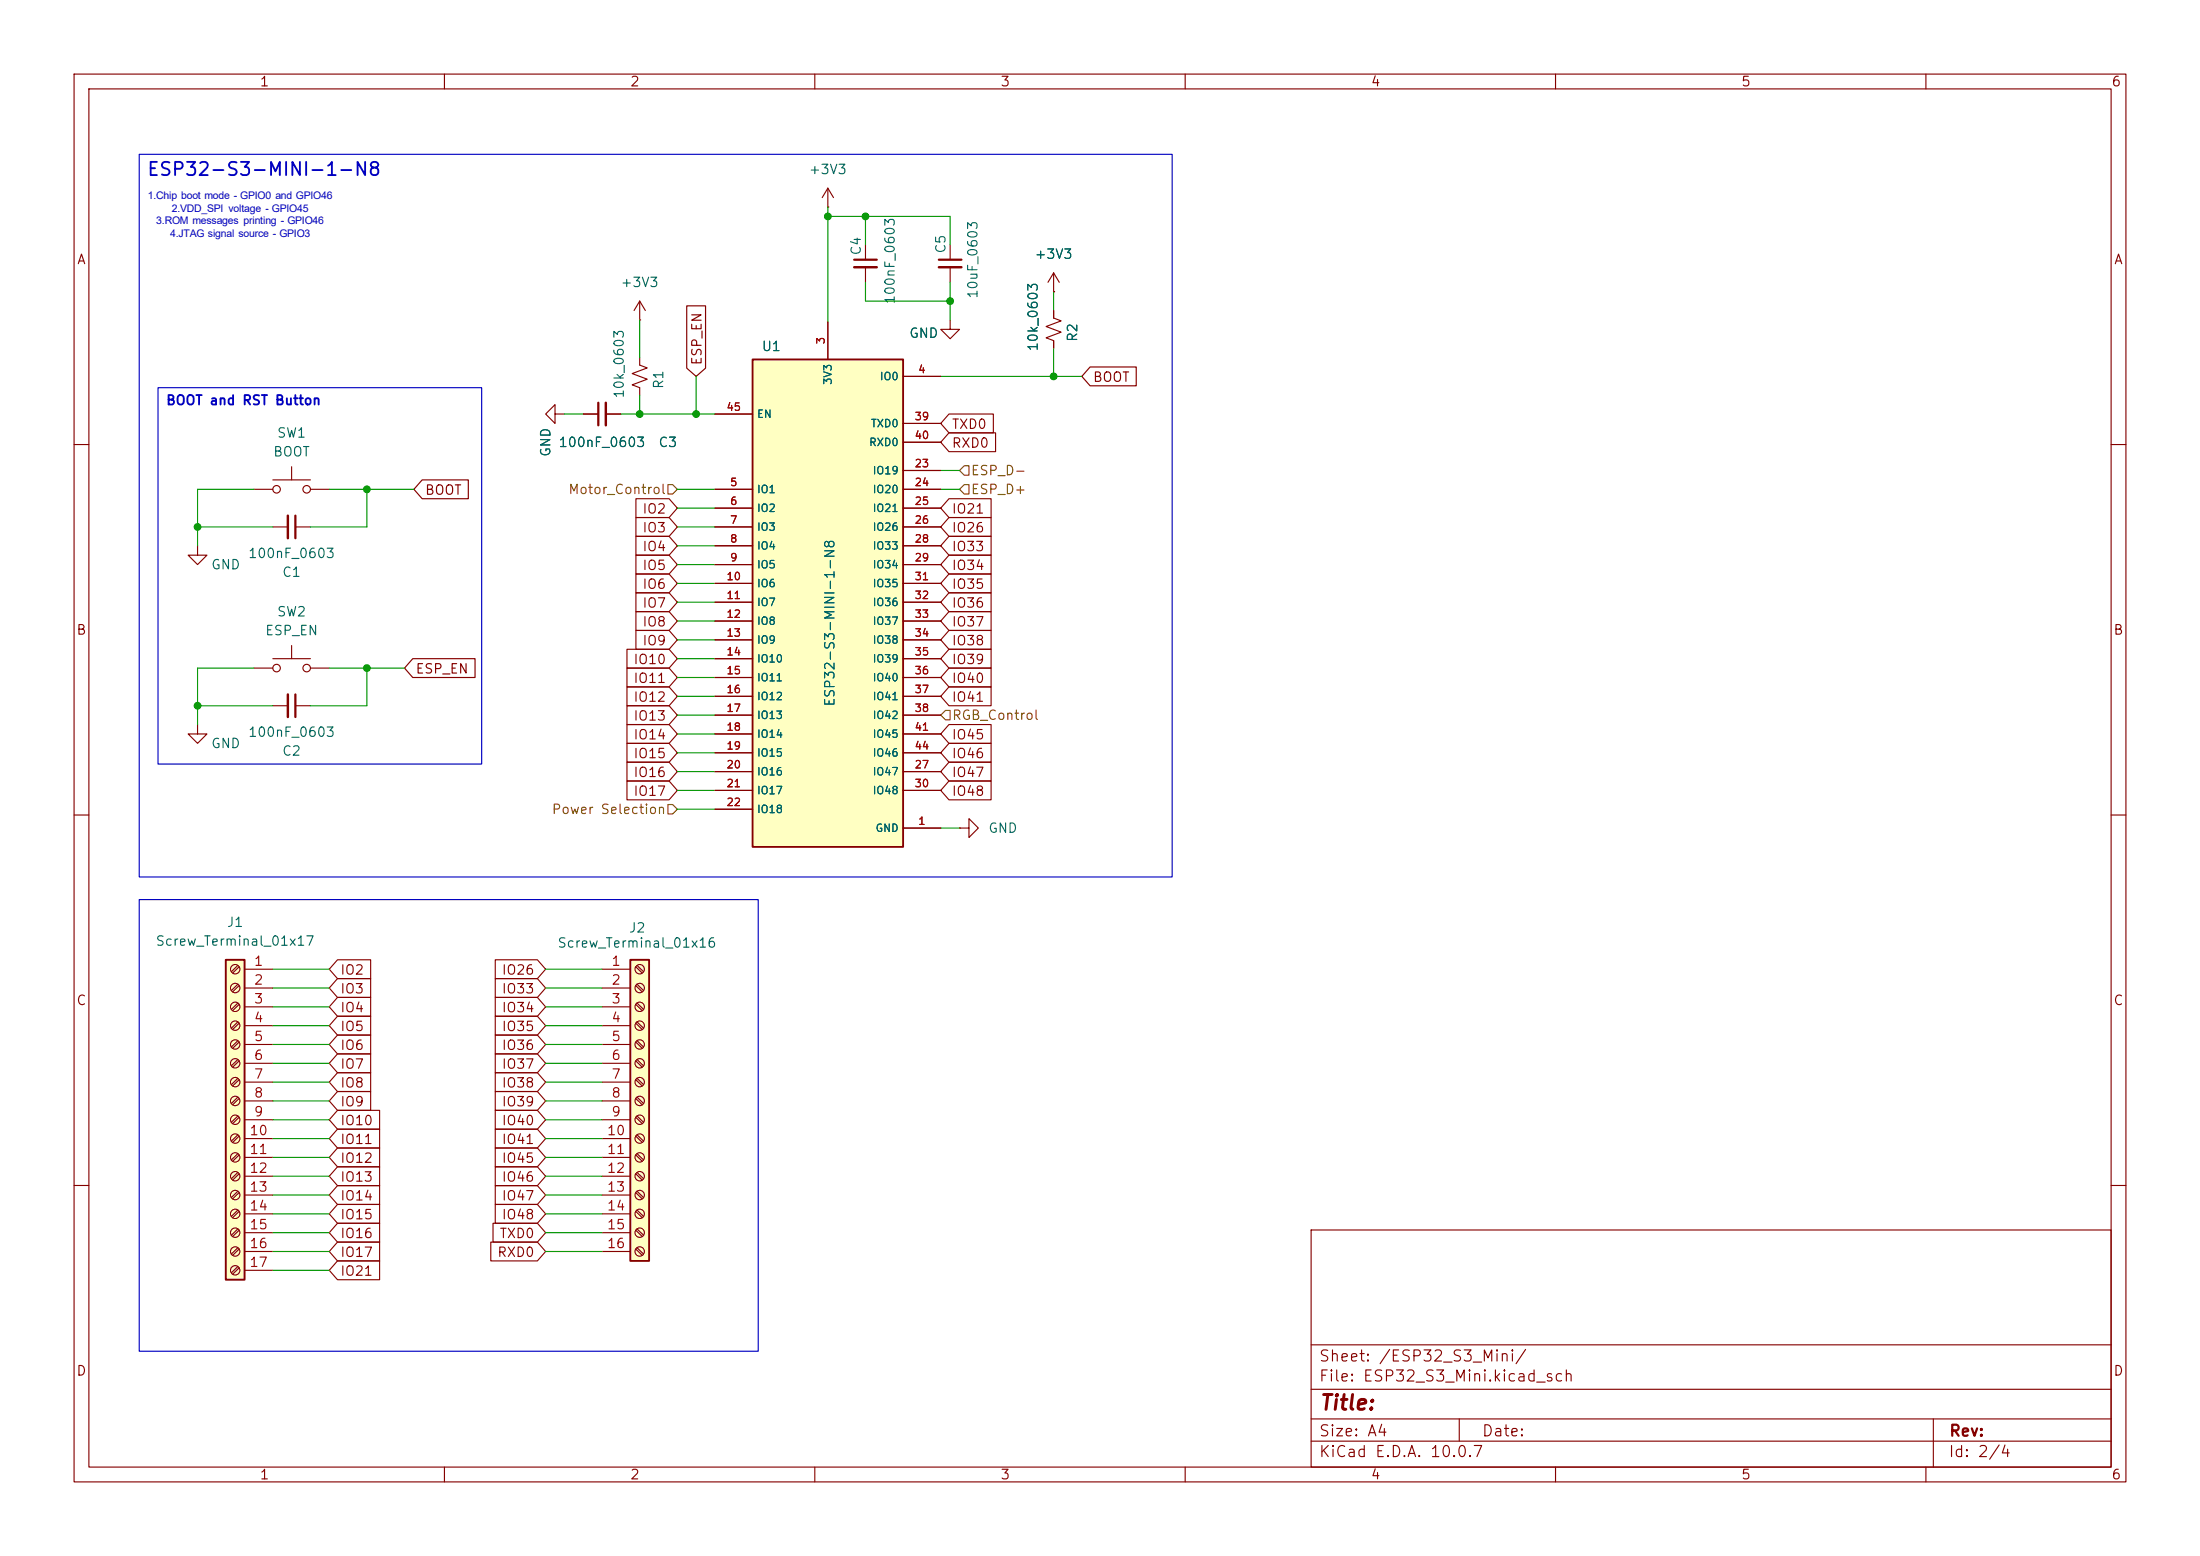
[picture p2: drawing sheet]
<svg xmlns="http://www.w3.org/2000/svg" width="297mm" height="210mm" viewBox="0 0 297 210" stroke-linecap="round" stroke-linejoin="round" font-family="sans-serif">
<g fill="none" stroke="#840000" stroke-width=".15">
<path d="M10 10h277v190h-277zM12 12h273v186h-273zM60 10v2M110 10v2M160 10v2M210 10v2M260 10v2M111.8 27.9h.1M111.8 25.4l-.8 1.3M111.8 25.4l.7 1.3M111.8 25.4v2.5M116.8 33v2.1"/>
<path d="M116.8 36.1v2M128.3 33v2.1M128.3 36.1v2M142.2 39.4h.1M142.2 36.8v2.6M142.2 36.8l-.7 1.3M142.2 36.8l.8 1.3M74.9 55.9v-1.3l-1.2 1.3 1.2 1.3v-1.3h1.3M78.7 55.9h2.1M81.8 55.9h2M86.4 43.2h.1M86.4 48.3v1l1 .4-2.1 .7 2.1 .8-2.1 .7 1.1 .4v1"/>
<path d="M86.4 40.6l-.8 1.3M86.4 40.6l.7 1.3M86.4 40.6v2.6M128.3 43.2v1.3h1.2l-1.2 1.2-1.3-1.2h1.3M142.2 41.9v1l1.1 .4-2.1 .8 2.1 .7-2.1 .8 1 .4v1M10 60h2M34.3 66h2.5M36.8 64.8h5.1M36.8 71.1h2.1M39.4 63v1.8M39.9 71.1h2M41.9 66h2.5"/>
<path d="M285 60h2M34.3 90.2h2.5M36.8 88.9h5.1M39.4 87.1v1.8M41.9 90.2h2.5M10 110h2M129.5 111.8h1.3v-1.3l1.3 1.3-1.3 1.2v-1.2M129.5 111.8h.1M285 110h2M10 160h2M177 166h108v32h-108zM285 160h2"/>
<path d="M60 198v2M110 198v2M160 198v2M177 194.5h108M177 191.5h108M177 187.5h108M177 181.5h108M197 191.5v3M210 198v2M260 198v2M261 191.5v6.5"/>
<circle cx="37.3" cy="66" r=".51"/>
<circle cx="41.4" cy="66" r=".51"/>
<circle cx="37.3" cy="90.2" r=".51"/>
<circle cx="41.4" cy="90.2" r=".51"/>
</g>
<path d="M115.3 35.1h3.1M126.7 35.1h3.1M80.8 54.4v3M39.9 69.6v3" fill="none" stroke="#840000" stroke-width=".3"/>
<path d="M115.3 36.1h3.1M126.7 36.1h3.1M81.8 54.4v3M38.9 69.6v3" fill="none" stroke="#840000" stroke-width=".33"/>
<path d="M30.5 129.5h2.5v43.2h-2.5z" fill="#ffffc2"/>
<path d="M30.5 129.5h2.5v43.2h-2.5z" fill="none" stroke="#840000" stroke-width=".25"/>
<g fill="none" stroke="#840000" stroke-width=".15">
<path d="M32.1 130.3l-.9 .8M32.1 132.8l-.9 .9M32.1 135.4l-.9 .8M32.1 137.9l-.9 .9M32.3 130.5l-.9 .8M32.3 133l-.9 .9M32.3 135.6l-.9 .8M32.3 138.1l-.9 .8M33 130.8h3.8M33 133.4h3.8M33 135.9h3.8M33 138.4h3.8"/>
<path d="M32.1 140.5l-.9 .8M32.1 143l-.9 .8M32.1 145.5l-.9 .9M32.1 148.1l-.9 .8M32.1 150.6l-.9 .9M32.1 153.2l-.9 .8M32.1 155.7l-.9 .8M32.1 158.2l-.9 .9M32.3 140.6l-.9 .9M32.3 143.2l-.9 .8M32.3 145.7l-.9 .9M32.3 148.3l-.9 .8"/>
<path d="M32.3 150.8l-.9 .8M32.3 153.3l-.9 .9M32.3 155.9l-.9 .8M32.3 158.4l-.9 .9M33 141h3.8M33 143.5h3.8M33 146.1h3.8M33 148.6h3.8M33 151.1h3.8M33 153.7h3.8M33 156.2h3.8M33 158.8h3.8"/>
<path d="M32.1 160.8l-.9 .8M32.1 163.3l-.9 .9M32.1 165.9l-.9 .8M32.1 168.4l-.9 .8M32.1 170.9l-.9 .9M32.3 161l-.9 .8M32.3 163.5l-.9 .8M32.3 166l-.9 .9M32.3 168.6l-.9 .8M32.3 171.1l-.9 .9M33 161.3h3.8M33 163.8h3.8"/>
<path d="M33 166.4h3.8M33 168.9h3.8M33 171.5h3.8"/>
<circle cx="31.7" cy="135.9" r=".63"/>
<circle cx="31.7" cy="133.3" r=".63"/>
<circle cx="31.7" cy="130.8" r=".63"/>
<circle cx="31.7" cy="138.4" r=".63"/>
<circle cx="31.7" cy="151.1" r=".63"/>
<circle cx="31.7" cy="141" r=".63"/>
<circle cx="31.7" cy="153.7" r=".63"/>
<circle cx="31.7" cy="148.6" r=".63"/>
<circle cx="31.7" cy="143.5" r=".63"/>
<circle cx="31.7" cy="156.2" r=".63"/>
<circle cx="31.7" cy="158.7" r=".63"/>
<circle cx="31.7" cy="146" r=".63"/>
<circle cx="31.7" cy="168.9" r=".63"/>
<circle cx="31.7" cy="163.8" r=".63"/>
<circle cx="31.7" cy="166.4" r=".63"/>
<circle cx="31.7" cy="171.4" r=".63"/>
<circle cx="31.7" cy="161.3" r=".63"/>
</g>
<path d="M101.6 48.5h20.3v65.8h-20.3z" fill="#ffffc2"/>
<path d="M101.6 48.5h20.3v65.8h-20.3z" fill="none" stroke="#840000" stroke-width=".25"/>
<g fill="none" stroke="#840000" stroke-width=".15">
<path d="M96.5 55.9h5.1M111.8 43.4v5.1M121.9 50.8h5.1M121.9 57.2h5.1M121.9 59.7h5.1M26.7 73.7v1.2h1.2l-1.2 1.3-1.3-1.3h1.3M96.5 66h5.1M96.5 68.6h5.1M96.5 71.1h5.1M96.5 73.7h5.1M96.5 76.2h5.1M96.5 78.7h5.1"/>
<path d="M121.9 66h5.1M121.9 68.6h5.1M121.9 71.1h5.1M121.9 73.7h5.1M121.9 76.2h5.1M121.9 78.7h5.1M121.9 63.5h5.1M26.7 97.8v1.3h1.2l-1.2 1.2-1.3-1.2h1.3M36.8 95.3h2.1M39.9 95.3h2M96.5 81.3h5.1M96.5 83.8h5.1"/>
<path d="M96.5 86.4h5.1M96.5 88.9h5.1M96.5 91.4h5.1M96.5 94h5.1M96.5 96.5h5.1M96.5 99.1h5.1M121.9 81.3h5.1M121.9 83.8h5.1M121.9 86.4h5.1M121.9 88.9h5.1M121.9 91.4h5.1M121.9 94h5.1"/>
<path d="M121.9 96.5h5.1M121.9 99.1h5.1M96.5 101.6h5.1M96.5 104.1h5.1M96.5 106.7h5.1M96.5 109.2h5.1M121.9 111.8h5.1M121.9 101.6h5.1M121.9 104.1h5.1M121.9 106.7h5.1"/>
</g>
<path d="M39.9 93.7v3.1" fill="none" stroke="#840000" stroke-width=".3"/>
<path d="M38.9 93.7v3.1" fill="none" stroke="#840000" stroke-width=".33"/>
<path d="M85.1 129.5h2.5v40.7h-2.5z" fill="#ffffc2"/>
<path d="M85.1 129.5h2.5v40.7h-2.5z" fill="none" stroke="#840000" stroke-width=".25"/>
<g fill="none" stroke="#840000" stroke-width=".15">
<path d="M142.2 39.4h.1M78.7 55.9h2.1M81.8 55.9h2M96.5 55.9h5.1M111.8 43.4v5.1M121.9 50.8h5.1M121.9 57.2h5.1M121.9 59.7h5.1M128.1 55.9h6v2.5h-6l-1.1-1.2zM128.1 58.4h6.3v2.6h-6.3l-1.1-1.3zM142.2 41.9v1M142.2 46v1"/>
<path d="M85.8 67.3h4.5l1.1 1.3-1.1 1.3h-4.5zM85.8 72.4h4.5l1.1 1.3-1.1 1.2h-4.5zM85.8 77.5h4.5l1.1 1.2-1.1 1.3h-4.5zM85.8 69.8h4.5l1.1 1.3-1.1 1.3h-4.5zM85.8 74.9h4.5l1.1 1.3-1.1 1.3h-4.5zM96.5 66h5.1M96.5 68.6h5.1M96.5 71.1h5.1M96.5 73.7h5.1M96.5 76.2h5.1M96.5 78.7h5.1M121.9 66h5.1"/>
<path d="M121.9 68.6h5.1M121.9 71.1h5.1M121.9 73.7h5.1M121.9 76.2h5.1M121.9 78.7h5.1M121.9 63.5h5.1M128.1 77.5h5.7v2.5h-5.7l-1.1-1.3zM128.1 74.9h5.7v2.6h-5.7l-1.1-1.3zM128.1 72.4h5.7v2.5h-5.7l-1.1-1.2zM128.1 69.8h5.7v2.6h-5.7l-1.1-1.3zM128.1 67.3h5.7v2.6h-5.7l-1.1-1.3zM84.6 97.8h5.7l1.1 1.3-1.1 1.2h-5.7z"/>
<path d="M84.6 90.2h5.7l1.1 1.2-1.1 1.3h-5.7zM84.6 95.2h5.7l1.1 1.3-1.1 1.3h-5.7zM84.6 92.7h5.7l1.1 1.3-1.1 1.3h-5.7zM84.6 87.6h5.7l1.1 1.3-1.1 1.3h-5.7zM85.8 80h4.5l1.1 1.3-1.1 1.3h-4.5zM85.8 82.5h4.5l1.1 1.3-1.1 1.3h-4.5zM85.8 85.1h4.5l1.1 1.3-1.1 1.2h-4.5zM96.5 81.3h5.1M96.5 83.8h5.1M96.5 86.4h5.1M96.5 88.9h5.1M96.5 91.4h5.1"/>
<path d="M96.5 94h5.1M96.5 96.5h5.1M96.5 99.1h5.1M121.9 81.3h5.1M121.9 83.8h5.1M121.9 86.4h5.1M121.9 88.9h5.1M121.9 91.4h5.1M121.9 94h5.1M121.9 96.5h5.1M121.9 99.1h5.1M128.1 92.7h5.7v2.6h-5.7l-1.1-1.3z"/>
<path d="M128.1 97.8h5.7v2.5h-5.7l-1.1-1.2zM128.1 85.1h5.7v2.5h-5.7l-1.1-1.2zM128.1 80h5.7v2.6h-5.7l-1.1-1.3zM128.1 87.6h5.7v2.6h-5.7l-1.1-1.3zM128.1 82.5h5.7v2.6h-5.7l-1.1-1.3zM128.1 90.2h5.7v2.5h-5.7l-1.1-1.3zM84.6 102.9h5.7l1.1 1.2-1.1 1.3h-5.7zM84.6 100.3h5.7l1.1 1.3-1.1 1.3h-5.7zM84.6 105.4h5.7l1.1 1.3-1.1 1.3h-5.7zM96.5 101.6h5.1M96.5 104.1h5.1M96.5 106.7h5.1"/>
<path d="M96.5 109.2h5.1M121.9 111.8h5.1M121.9 101.6h5.1M121.9 104.1h5.1M121.9 106.7h5.1M128.1 105.4h5.7v2.6h-5.7l-1.1-1.3zM128.1 102.9h5.7v2.5h-5.7l-1.1-1.3zM128.1 100.3h5.7v2.6h-5.7l-1.1-1.3zM45.6 129.5h4.4v2.6h-4.4l-1.2-1.3zM45.6 132.1h4.4v2.5h-4.4l-1.2-1.2zM45.6 134.6h4.4v2.6h-4.4l-1.2-1.3zM45.6 139.7h4.4v2.5h-4.4l-1.2-1.2z"/>
<path d="M45.6 137.2h4.4v2.5h-4.4l-1.2-1.3zM66.9 129.5h5.6l1.2 1.3-1.2 1.3h-5.6zM66.9 137.2h5.6l1.2 1.2-1.2 1.3h-5.6zM66.9 139.7h5.6l1.2 1.3-1.2 1.2h-5.6zM66.9 132.1h5.6l1.2 1.3-1.2 1.2h-5.6zM66.9 134.6h5.6l1.2 1.3-1.2 1.3h-5.6zM81.3 130.8h3.8M81.3 133.4h3.8M81.3 135.9h3.8M81.3 138.4h3.8M85.8 130.5l.9 .8M85.8 133l.9 .9"/>
<path d="M85.8 135.6l.9 .8M85.8 138.1l.9 .8M86 130.3l.9 .8M86 132.8l.9 .9M86 135.4l.9 .8M86 137.9l.9 .9M45.6 149.9h5.6v2.5h-5.6l-1.2-1.3zM45.6 152.4h5.6v2.5h-5.6l-1.2-1.2zM45.6 154.9h5.6v2.6h-5.6l-1.2-1.3zM45.6 157.5h5.6v2.5h-5.6l-1.2-1.2zM45.6 147.3h4.4v2.6h-4.4l-1.2-1.3zM45.6 144.8h4.4v2.5h-4.4l-1.2-1.2z"/>
<path d="M45.6 142.2h4.4v2.6h-4.4l-1.2-1.3zM66.9 154.9h5.6l1.2 1.3-1.2 1.3h-5.6zM66.9 157.5h5.6l1.2 1.3-1.2 1.2h-5.6zM66.9 152.4h5.6l1.2 1.3-1.2 1.2h-5.6zM66.9 142.2h5.6l1.2 1.3-1.2 1.3h-5.6zM66.9 144.8h5.6l1.2 1.3-1.2 1.2h-5.6zM66.9 147.3h5.6l1.2 1.3-1.2 1.3h-5.6zM66.9 149.9h5.6l1.2 1.2-1.2 1.3h-5.6zM81.3 141h3.8M81.3 143.5h3.8M81.3 146.1h3.8M81.3 148.6h3.8"/>
<path d="M81.3 151.1h3.8M81.3 153.7h3.8M81.3 156.2h3.8M81.3 158.8h3.8M85.8 140.6l.9 .9M85.8 143.2l.9 .8M85.8 145.7l.9 .9M85.8 148.3l.9 .8M85.8 150.8l.9 .8M85.8 153.3l.9 .9M85.8 155.9l.9 .8M85.8 158.4l.9 .9"/>
<path d="M86 140.5l.9 .8M86 143l.9 .8M86 145.5l.9 .9M86 148.1l.9 .8M86 150.6l.9 .9M86 153.2l.9 .8M86 155.7l.9 .8M86 158.2l.9 .9M45.6 167.6h5.6v2.6h-5.6l-1.2-1.3zM45.6 170.2h5.6v2.5h-5.6l-1.2-1.2zM45.6 165.1h5.6v2.5h-5.6l-1.2-1.2zM45.6 162.6h5.6v2.5h-5.6l-1.2-1.3z"/>
<path d="M45.6 160h5.6v2.6h-5.6l-1.2-1.3zM66.3 167.6h6.2l1.2 1.3-1.2 1.3h-6.2zM66.6 165.1h5.9l1.2 1.3-1.2 1.2h-5.9zM66.9 162.6h5.6l1.2 1.2-1.2 1.3h-5.6zM66.9 160h5.6l1.2 1.3-1.2 1.3h-5.6zM81.3 161.3h3.8M81.3 163.8h3.8M81.3 166.4h3.8M81.3 168.9h3.8M85.8 161l.9 .8M85.8 163.5l.9 .8M85.8 166l.9 .9"/>
<path d="M85.8 168.6l.9 .8M86 160.8l.9 .8M86 163.3l.9 .9M86 165.9l.9 .8M86 168.4l.9 .8"/>
<circle cx="86.4" cy="133.3" r=".63"/>
<circle cx="86.4" cy="135.9" r=".63"/>
<circle cx="86.4" cy="130.8" r=".63"/>
<circle cx="86.4" cy="138.4" r=".63"/>
<circle cx="86.4" cy="158.7" r=".63"/>
<circle cx="86.4" cy="151.1" r=".63"/>
<circle cx="86.4" cy="148.6" r=".63"/>
<circle cx="86.4" cy="146" r=".63"/>
<circle cx="86.4" cy="153.7" r=".63"/>
<circle cx="86.4" cy="156.2" r=".63"/>
<circle cx="86.4" cy="141" r=".63"/>
<circle cx="86.4" cy="143.5" r=".63"/>
<circle cx="86.4" cy="161.3" r=".63"/>
<circle cx="86.4" cy="168.9" r=".63"/>
<circle cx="86.4" cy="163.8" r=".63"/>
<circle cx="86.4" cy="166.4" r=".63"/>
</g>
<path d="M90.2 65.4h.6l.6 .6-.6 .7h-.6zM130.2 62.9h.6v1.2h-.6l-.7-.6zM130.2 65.4h.6v1.3h-.6l-.7-.7zM127.6 95.9h.7v1.3h-.7l-.6-.7zM90.2 108.6h.6l.6 .6-.6 .7h-.6z" fill="none" stroke="#725600" stroke-width=".15"/>
<path d="M92.7 41.3h2.6v8.4l-1.3 1.1-1.3-1.1zM147.2 49.5h6.2v2.6h-6.2l-1.2-1.3zM57 64.8h6.2v2.5h-6.2l-1.1-1.3zM55.7 88.9h8.4v2.5h-8.4l-1.1-1.2z" fill="none" stroke="#840000" stroke-width=".16"/>
<g fill="none" stroke="#009600" stroke-width=".15">
<path d="M111.8 27.9v15.5M111.8 29.2h16.5v3.8M116.8 29.2v3.8M116.8 38.1v2.5h11.5M128.3 38.1v5.1M142.2 39.4v2.5M76.2 55.9h2.5M83.8 55.9h12.7M86.4 43.2v5.1M86.4 53.3v2.6M94 50.8v5.1M127 50.8h19"/>
<path d="M142.2 47v3.8M26.7 71.1h10.1M34.3 66h-7.6v7.7M44.4 66h11.5M49.5 66v5.1h-7.6M91.4 66h5.1M91.4 71.1h5.1M91.4 68.6h5.1M91.4 73.7h5.1M91.4 78.7h5.1M91.4 76.2h5.1M127 66h2.5"/>
<path d="M127 63.5h2.5M26.7 95.3h10.1M34.3 90.2h-7.6v7.6M44.4 90.2h10.2M49.5 90.2v5.1h-7.6M91.4 88.9h5.1M91.4 99.1h5.1M91.4 83.8h5.1M91.4 91.4h5.1M91.4 96.5h5.1M91.4 94h5.1M91.4 86.4h5.1"/>
<path d="M91.4 81.3h5.1M91.4 101.6h5.1M91.4 109.2h5.1M91.4 106.7h5.1M91.4 104.1h5.1M127 111.8h2.5M36.8 138.4h7.6M36.8 130.8h7.6M36.8 133.4h7.6M36.8 135.9h7.6M73.7 138.4h7.6M73.7 130.8h7.6"/>
<path d="M73.7 133.4h7.6M73.7 135.9h7.6M36.8 156.2h7.6M36.8 158.8h7.6M36.8 141h7.6M36.8 143.5h7.6M36.8 146.1h7.6M36.8 151.1h7.6M36.8 148.6h7.6M36.8 153.7h7.6M73.7 156.2h7.6M73.7 158.8h7.6"/>
<path d="M73.7 141h7.6M73.7 143.5h7.6M73.7 146.1h7.6M73.7 151.1h7.6M73.7 148.6h7.6M73.7 153.7h7.6M36.8 166.4h7.6M36.8 163.8h7.6M36.8 161.3h7.6M36.8 168.9h7.6M36.8 171.5h7.6M73.7 166.4h7.6"/>
<path d="M73.7 163.8h7.6M73.7 161.3h7.6M73.7 168.9h7.6"/>
</g>
<path d="M18.8 20.8h139.4v97.6h-139.4zM21.3 52.3h43.7v50.8h-43.7zM18.8 121.4h83.6v61h-83.6z" fill="none" stroke="#0000c2" stroke-width=".15"/>
<g fill="#009600" stroke="#009600" stroke-width=".14">
<circle cx="26.7" cy="95.3" r=".46"/>
<circle cx="49.5" cy="90.2" r=".46"/>
<circle cx="49.5" cy="66" r=".46"/>
<circle cx="26.7" cy="71.1" r=".46"/>
<circle cx="86.4" cy="55.9" r=".46"/>
<circle cx="142.2" cy="50.8" r=".46"/>
<circle cx="116.8" cy="29.2" r=".46"/>
<circle cx="128.3" cy="40.6" r=".46"/>
<circle cx="111.8" cy="29.2" r=".46"/>
<circle cx="94" cy="55.9" r=".46"/>
</g>
<text font-size="2" fill="#840000" x="178" y="190.8">Title:</text>
<text font-size="1.8" fill="#0000c2" x="19.7" y="24.2">ESP32-S3-MINI-1-N8</text>
<g font-size="1.5" fill="#840000">
<text x="178" y="184.1">Sheet: /ESP32_S3_Mini/</text>
<text x="178" y="186.8">File: ESP32_S3_Mini.kicad_sch</text>
<text x="178" y="197">KiCad E.D.A. 10.0.7</text>
<text x="178" y="194.2">Size: A4</text>
<text x="200" y="194.2">Date:</text>
<text x="263" y="197">Id: 2/4</text>
<text x="263" y="194.2">Rev:</text>
</g>
<g font-size="1.4" fill="#0000c2">
<text x="20" y="26.9">1.Chip boot mode - GPIO0 and GPIO46</text>
<text x="23.2" y="28.6">2.VDD_SPI voltage - GPIO45</text>
<text x="21.1" y="30.3">3.ROM messages printing - GPIO46</text>
<text x="23" y="32">4.JTAG signal source - GPIO3</text>
</g>
<g font-size="1.3" fill="#840000">
<text x="35" y="12">1</text>
<text x="85" y="12">2</text>
<text x="135" y="12">3</text>
<text x="185" y="12">4</text>
<text x="235" y="12">5</text>
<text x="285" y="12">6</text>
<text x="10.3" y="36">A</text>
<text x="285.3" y="36">A</text>
<text x="95" y="49.4" transform="rotate(-90 95 49.4)">ESP_EN</text>
<text x="147.5" y="51.9">BOOT</text>
<text x="128.4" y="58.2">TXD0</text>
<text x="128.4" y="60.7">RXD0</text>
<text x="57.3" y="67.1">BOOT</text>
<text x="86.6" y="69.6">IO2</text>
<text x="128.4" y="69.6">IO21</text>
<text x="86.6" y="74.7">IO4</text>
<text x="86.6" y="72.2">IO3</text>
<text x="86.6" y="77.3">IO5</text>
<text x="128.4" y="77.3">IO34</text>
<text x="128.4" y="74.7">IO33</text>
<text x="128.4" y="72.2">IO26</text>
<text x="86.6" y="79.8">IO6</text>
<text x="86.6" y="82.3">IO7</text>
<text x="128.4" y="79.8">IO35</text>
<text x="128.4" y="82.3">IO36</text>
<text x="10.2" y="86">B</text>
<text x="85.4" y="90">IO10</text>
<text x="86.6" y="84.9">IO8</text>
<text x="86.6" y="87.4">IO9</text>
<text x="128.4" y="87.4">IO38</text>
<text x="128.4" y="90">IO39</text>
<text x="128.4" y="84.9">IO37</text>
<text x="285.2" y="86">B</text>
<text x="56" y="91.2">ESP_EN</text>
<text x="85.4" y="92.5">IO11</text>
<text x="85.4" y="95">IO12</text>
<text x="128.4" y="95">IO41</text>
<text x="128.4" y="92.5">IO40</text>
<text x="85.4" y="100.1">IO14</text>
<text x="85.4" y="97.6">IO13</text>
<text x="128.4" y="100.1">IO45</text>
<text x="85.4" y="105.2">IO16</text>
<text x="85.4" y="102.7">IO15</text>
<text x="85.4" y="107.7">IO17</text>
<text x="128.4" y="107.7">IO48</text>
<text x="128.4" y="105.2">IO47</text>
<text x="128.4" y="102.7">IO46</text>
<text x="45.9" y="131.9">IO2</text>
<text x="67.6" y="131.9">IO26</text>
<text x="10.2" y="136">C</text>
<text x="45.9" y="134.4">IO3</text>
<text x="45.9" y="136.9">IO4</text>
<text x="67.6" y="134.4">IO33</text>
<text x="67.6" y="136.9">IO34</text>
<text x="285.2" y="136">C</text>
<text x="45.9" y="142">IO6</text>
<text x="45.9" y="139.5">IO5</text>
<text x="67.6" y="139.5">IO35</text>
<text x="67.6" y="142">IO36</text>
<text x="45.9" y="149.6">IO9</text>
<text x="45.9" y="147.1">IO8</text>
<text x="45.9" y="144.6">IO7</text>
<text x="67.6" y="144.6">IO37</text>
<text x="67.6" y="147.1">IO38</text>
<text x="67.6" y="149.6">IO39</text>
<text x="45.9" y="152.2">IO10</text>
<text x="45.9" y="154.7">IO11</text>
<text x="67.6" y="154.7">IO41</text>
<text x="67.6" y="152.2">IO40</text>
<text x="45.9" y="157.3">IO12</text>
<text x="45.9" y="159.8">IO13</text>
<text x="67.6" y="157.3">IO45</text>
<text x="67.6" y="159.8">IO46</text>
<text x="45.9" y="167.4">IO16</text>
<text x="45.9" y="164.9">IO15</text>
<text x="45.9" y="162.3">IO14</text>
<text x="67.3" y="167.4">TXD0</text>
<text x="67.6" y="164.9">IO48</text>
<text x="67.6" y="162.3">IO47</text>
<text x="45.9" y="170">IO17</text>
<text x="45.9" y="172.5">IO21</text>
<text x="67" y="170">RXD0</text>
<text x="10.2" y="186">D</text>
<text x="285.2" y="186">D</text>
<text x="35" y="200">1</text>
<text x="85" y="200">2</text>
<text x="135" y="200">3</text>
<text x="185" y="200">4</text>
<text x="235" y="200">5</text>
<text x="285" y="200">6</text>
</g>
<g font-size="1.3" fill="#006464">
<text x="109.1" y="23.8">+3V3</text>
<text x="116.5" y="34.6" transform="rotate(-90 116.5 34.6)">C4</text>
<text x="128" y="34.3" transform="rotate(-90 128 34.3)">C5</text>
<text x="139.6" y="35.3">+3V3</text>
<text x="83.7" y="39.1">+3V3</text>
<text x="121.1" y="41.2" transform="rotate(-90 121.1 41.2)">100nF_0603</text>
<text x="132.3" y="40.4" transform="rotate(-90 132.3 40.4)">10uF_0603</text>
<text x="102.7" y="47.7">U1</text>
<text x="122.7" y="45.9">GND</text>
<text x="140.4" y="47.5" transform="rotate(-90 140.4 47.5)">10k_0603</text>
<text x="145.7" y="46.2" transform="rotate(-90 145.7 46.2)">R2</text>
<text x="84.5" y="53.9" transform="rotate(-90 84.5 53.9)">10k_0603</text>
<text x="89.9" y="52.6" transform="rotate(-90 89.9 52.6)">R1</text>
<text x="37.3" y="59.4">SW1</text>
<text x="36.8" y="61.9">BOOT</text>
<text x="74.6" y="61.8" transform="rotate(-90 74.6 61.8)">GND</text>
<text x="75.3" y="60.7">100nF_0603</text>
<text x="88.8" y="60.7">C3</text>
<text x="28.4" y="77.2">GND</text>
<text x="33.4" y="75.6">100nF_0603</text>
<text x="37.3" y="83.5">SW2</text>
<text x="38" y="78.2">C1</text>
<text x="35.7" y="86.1">ESP_EN</text>
<text x="113" y="95.4" transform="rotate(-90 113 95.4)">ESP32-S3-MINI-1-N8</text>
<text x="28.4" y="101.3">GND</text>
<text x="33.4" y="99.8">100nF_0603</text>
<text x="38" y="102.3">C2</text>
<text x="133.3" y="112.7">GND</text>
<text x="30.5" y="125.4">J1</text>
<text x="20.9" y="128">Screw_Terminal_01x17</text>
<text x="75.2" y="128.2">Screw_Terminal_01x16</text>
<text x="84.8" y="126.2">J2</text>
</g>
<text font-size="1.3" fill="#0000c2" x="22.3" y="55">BOOT and RST Button</text>
<g font-size="1.3" fill="#725600">
<text x="131" y="64.5">ESP_D-</text>
<text x="76.6" y="67">Motor_Control</text>
<text x="131" y="67">ESP_D+</text>
<text x="128.4" y="97.5">RGB_Control</text>
<text x="74.4" y="110.2">Power Selection</text>
</g>
<g font-size="1.3" fill="#a90000">
<text x="34.2" y="130.7">1</text>
<text x="82.5" y="130.7">1</text>
<text x="34.2" y="133.2">2</text>
<text x="34.2" y="135.8">3</text>
<text x="82.5" y="133.2">2</text>
<text x="82.5" y="135.8">3</text>
<text x="34.2" y="138.3">4</text>
<text x="34.2" y="140.8">5</text>
<text x="34.2" y="143.4">6</text>
<text x="82.5" y="138.3">4</text>
<text x="82.5" y="140.8">5</text>
<text x="82.5" y="143.4">6</text>
<text x="34.2" y="145.9">7</text>
<text x="34.2" y="148.5">8</text>
<text x="82.5" y="145.9">7</text>
<text x="82.5" y="148.5">8</text>
<text x="33.6" y="153.5">10</text>
<text x="34.2" y="151">9</text>
<text x="81.8" y="153.5">10</text>
<text x="82.5" y="151">9</text>
<text x="33.6" y="156.1">11</text>
<text x="33.6" y="158.6">12</text>
<text x="33.6" y="161.2">13</text>
<text x="81.8" y="156.1">11</text>
<text x="81.8" y="158.6">12</text>
<text x="81.8" y="161.2">13</text>
<text x="33.6" y="163.7">14</text>
<text x="33.6" y="166.2">15</text>
<text x="81.8" y="163.7">14</text>
<text x="81.8" y="166.2">15</text>
<text x="33.6" y="168.8">16</text>
<text x="33.6" y="171.3">17</text>
<text x="81.8" y="168.8">16</text>
</g>
<g font-size="1" fill="#a90000">
<text x="111.6" y="46.6" transform="rotate(-90 111.6 46.6)">3</text>
<text x="123.9" y="50.6">4</text>
<text x="98" y="55.7">45</text>
<text x="123.4" y="57">39</text>
<text x="123.4" y="59.5">40</text>
<text x="98.5" y="65.9">5</text>
<text x="123.4" y="63.3">23</text>
<text x="123.4" y="65.9">24</text>
<text x="98.5" y="68.4">6</text>
<text x="98.5" y="70.9">7</text>
<text x="123.4" y="68.4">25</text>
<text x="123.4" y="70.9">26</text>
<text x="98.5" y="73.5">8</text>
<text x="98.5" y="76">9</text>
<text x="123.4" y="73.5">28</text>
<text x="123.4" y="76">29</text>
<text x="98" y="78.6">10</text>
<text x="98" y="81.1">11</text>
<text x="98" y="83.6">12</text>
<text x="123.4" y="78.6">31</text>
<text x="123.4" y="81.1">32</text>
<text x="123.4" y="83.6">33</text>
<text x="98" y="86.2">13</text>
<text x="98" y="88.7">14</text>
<text x="123.4" y="86.2">34</text>
<text x="123.4" y="88.7">35</text>
<text x="98" y="91.3">15</text>
<text x="98" y="93.8">16</text>
<text x="123.4" y="91.3">36</text>
<text x="123.4" y="93.8">37</text>
<text x="98" y="96.3">17</text>
<text x="98" y="98.9">18</text>
<text x="98" y="101.4">19</text>
<text x="123.4" y="96.3">38</text>
<text x="123.4" y="98.9">41</text>
<text x="123.4" y="101.4">44</text>
<text x="98" y="104">20</text>
<text x="98" y="106.5">21</text>
<text x="123.4" y="104">27</text>
<text x="123.4" y="106.5">30</text>
<text x="98" y="109">22</text>
<text x="123.9" y="111.6">1</text>
</g>
<g font-size="1" fill="#006464">
<text x="112.5" y="52" transform="rotate(-90 112.5 52)">3V3</text>
<text x="118.7" y="51.6">IO0</text>
<text x="102.1" y="56.6">EN</text>
<text x="117.5" y="57.9">TXD0</text>
<text x="117.2" y="60.5">RXD0</text>
<text x="117.7" y="64.3">IO19</text>
<text x="102.1" y="66.8">IO1</text>
<text x="102.1" y="69.3">IO2</text>
<text x="102.1" y="71.9">IO3</text>
<text x="117.7" y="66.8">IO20</text>
<text x="117.7" y="69.3">IO21</text>
<text x="117.7" y="71.9">IO26</text>
<text x="102.1" y="74.4">IO4</text>
<text x="102.1" y="77">IO5</text>
<text x="117.7" y="74.4">IO33</text>
<text x="117.7" y="77">IO34</text>
<text x="102.1" y="79.5">IO6</text>
<text x="102.1" y="82">IO7</text>
<text x="117.7" y="79.5">IO35</text>
<text x="117.7" y="82">IO36</text>
<text x="102.1" y="84.6">IO8</text>
<text x="102.1" y="87.1">IO9</text>
<text x="102.1" y="89.7">IO10</text>
<text x="117.7" y="84.6">IO37</text>
<text x="117.7" y="87.1">IO38</text>
<text x="117.7" y="89.7">IO39</text>
<text x="102.1" y="92.2">IO11</text>
<text x="102.1" y="94.7">IO12</text>
<text x="117.7" y="92.2">IO40</text>
<text x="117.7" y="94.7">IO41</text>
<text x="102.1" y="97.3">IO13</text>
<text x="102.1" y="99.8">IO14</text>
<text x="117.7" y="97.3">IO42</text>
<text x="117.7" y="99.8">IO45</text>
<text x="102.1" y="102.4">IO15</text>
<text x="102.1" y="104.9">IO16</text>
<text x="102.1" y="107.4">IO17</text>
<text x="117.7" y="104.9">IO47</text>
<text x="117.7" y="107.4">IO48</text>
<text x="117.7" y="102.4">IO46</text>
<text x="102.1" y="110">IO18</text>
<text x="118.1" y="112.5">GND</text>
</g>
</svg>
